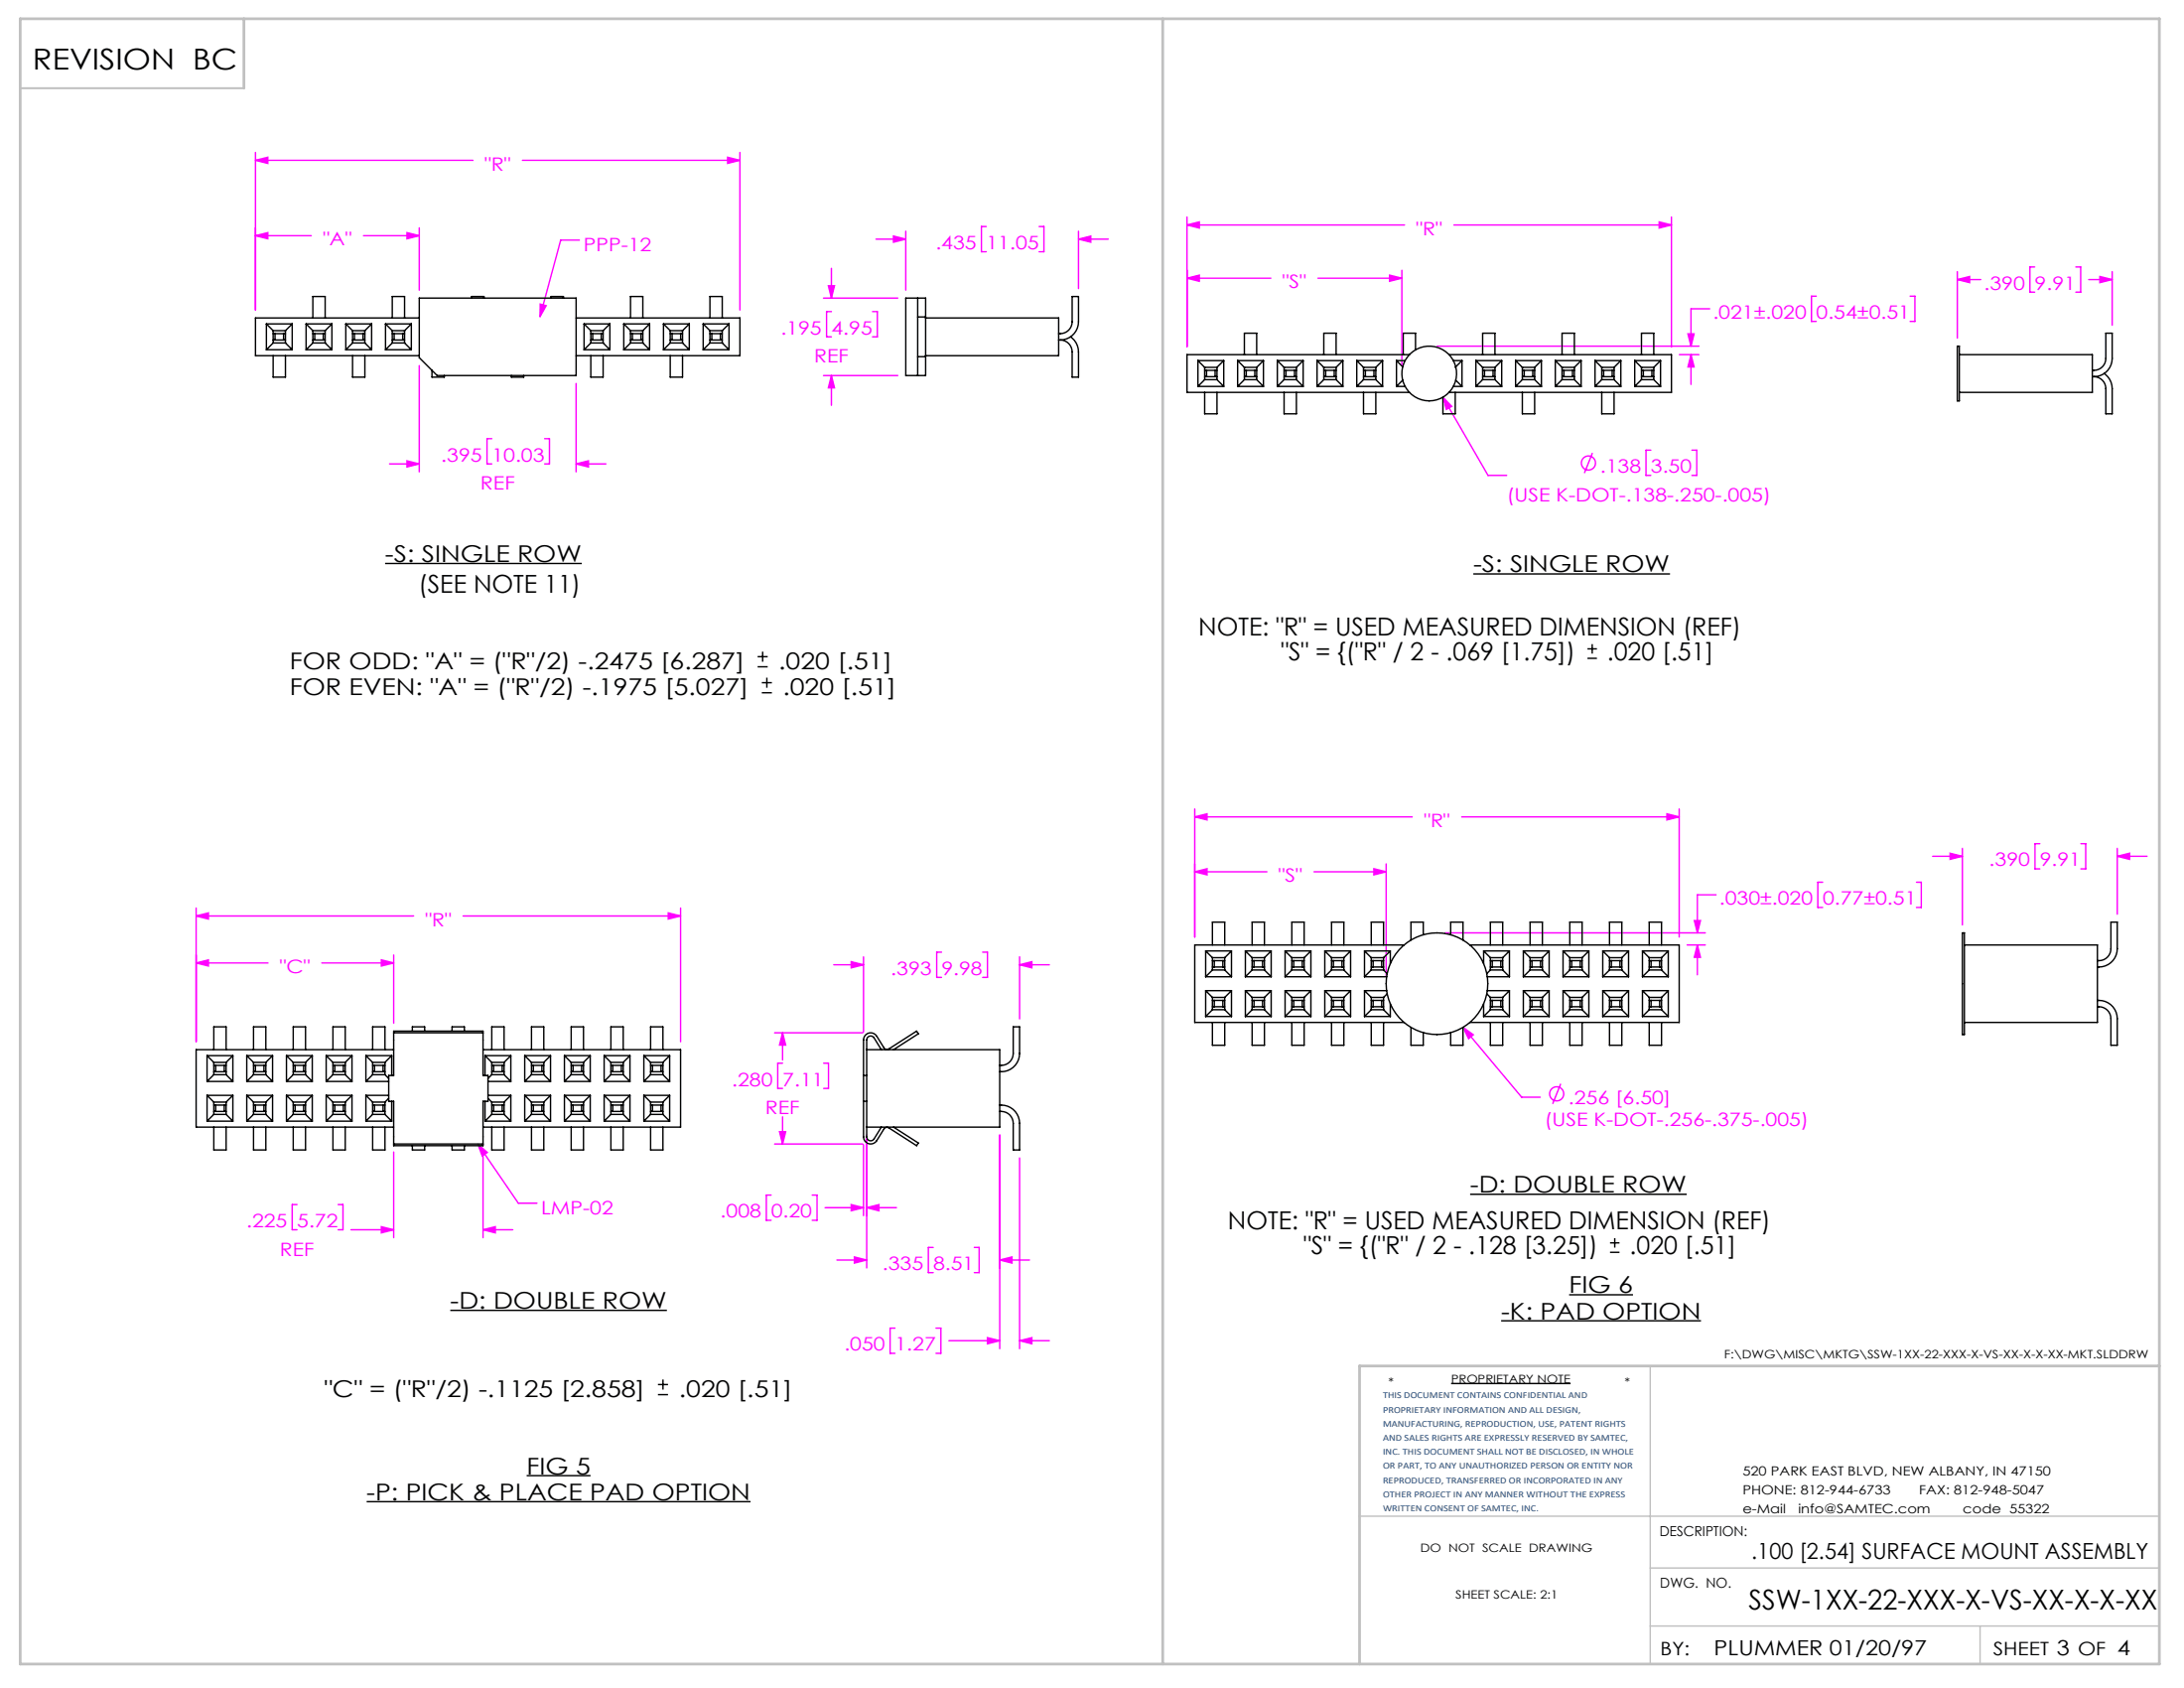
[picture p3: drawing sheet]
<svg xmlns="http://www.w3.org/2000/svg" width="279mm" height="216mm" viewBox="0 0 279 216" stroke-linecap="round" stroke-linejoin="round" font-family="sans-serif">
<g fill="none" stroke="#000" stroke-width=".18">
<path d="M49.3 72.1h25.1M188.5 73.4h25.1M96.9 85.3h1.3M96.9 84h1.3M97.5 88.6h1.2M97.5 87.3h1.2M97.6 83.3v1.3M98.1 86.7v1.3M203.1 84.2h1.2M203.1 83h1.2M203.7 82.4v1.2M188.1 152.7h27.7"/>
<path d="M206 159h1.2M206.6 158.4v1.2M57.6 167.6h27.7M84.2 178.4h1.3M84.2 177.1h1.3M84.8 176.4v1.3M185.6 177h15.3M192 168.9h25.6M200.7 165.6h8.2M206 160.2h1.2M46.9 192.1h49.1M67.4 188.7h8.1"/>
</g>
<path d="M211.1 174.7v38.1M173.9 193.9h102.3M211.1 208h65.1M211.1 200.6h65.1M253.3 208v4.8" fill="none" stroke="#c0c0c0" stroke-width=".18"/>
<path d="M2.6 11.3h28.6" fill="none" stroke="#c0c0c0" stroke-width=".25"/>
<path d="M2.6 2.4h273.6v210.4h-273.6zM31.2 2.4v8.9M148.7 2.4v210.4M276.2 174.7h-102.3v38.1" fill="none" stroke="#c0c0c0" stroke-width=".35"/>
<g fill="none" stroke="#f0f" stroke-width=".18">
<path d="M32.7 19.5v20.2M94.7 19.5v20.2M32.7 20.5l1.6-.4v.8zM32.7 30.1l1.6-.3v.7zM32.7 20.5h27.8M32.7 30.1h7.1M46.5 30.1h7.1M52.1 29.8l1.5 .3-1.5 .4zM53.6 29.1v8M66.8 20.5h27.9M69.1 38.9l.8 .2-.8 1.4zM74.1 30.7h-2.4l-2.6 9.8"/>
<path d="M93.1 20.1l1.6 .4-1.6 .4zM105.3 38.1h9.6M106 36.6h.8l-.4 1.5zM106.4 39.9h-.7v3.2h.7M106.4 34.3v3.8M111.6 39.9h.6v3.2h-.6M112.1 30.6h3.8M114.3 30.2l1.6 .4-1.6 .4zM115.9 29.6v7.5M126.2 29h-.6v3.2h.6M132.9 29h.7v3.2h-.7M138 30.6l1.5-.4v.8z"/>
<path d="M138 29.6v7.3M138 30.6h3.8M151.9 35.6l1.5-.4v.8zM151.9 28.8l1.5-.4v.8zM151.9 27.8v16.5M151.9 35.6h10.7M151.9 28.8h27.8M168.6 35.6h10.7M177.8 35.2l1.5 .4-1.5 .4zM179.3 34.6v12.2M186 28.8h27.8M212.3 28.4l1.5 .4-1.5 .4z"/>
<path d="M213.8 27.8v16.5M218.7 39.5h-2.4v4.8M232.4 37.9h-.7v3.2h.7M244.4 37.9h.6v3.2h-.6M250.4 35.8l1.6-.4v.8zM250.4 34.7v8.6M250.4 35.8h3M260.3 34.1h-.6v3.3h.6M265.6 34.1h.6v3.3h-.6M267.2 35.8h3M268.6 35.4l1.6 .4-1.6 .4zM270.2 34.7v6.9"/>
<path d="M49.8 59.3h3.8M52.1 58.9l1.5 .4-1.5 .4zM53.6 46.8v13.6M62.9 56.1h-.6v3.2h.6M69.7 56.1h.6v3.2h-.6M73.7 59.3l1.6-.4v.8zM73.7 59.3h3.8M73.7 49v11.4M105.3 48h9.6M106.4 48l.4 1.6h-.8zM106.4 48v3.8M183.9 44.3h33.4"/>
<path d="M184.6 50.8l1.1 1.2-.7 .4zM184.6 50.8l5.8 10h2.4M203.7 57.9l-1 2.6M211.2 57.6h-.6v3.2h.6M214.8 45.4h2.5M215.9 42.7h.8l-.4 1.6zM216.3 45.4l.4 1.5h-.8zM216.3 45.4v3.8M216.4 57.6h.7v3.2h-.7M25.1 117.2l1.6-.4v.7zM25.1 116.1v17.1M25.1 117.2h27.8"/>
<path d="M59.2 117.2h27.9M85.5 116.8l1.6 .4-1.6 .3zM87.1 116.1v17.1M152.8 104.5l1.6-.4v.8zM152.8 111.5l1.6-.4v.8zM152.8 103.5v16.3M152.8 104.5h27.9M152.8 111.5h9.3M168.1 111.5h9.2M175.8 111.1l1.5 .4-1.5 .4zM177.3 110.5v14.3M184.8 119.3h33.4"/>
<path d="M187 104.5h27.8M213.2 104.1l1.6 .4-1.6 .4zM214.8 103.5v16.3M216.8 117.7h.7l-.4 1.6zM219.5 114.5h-2.4v4.8M233.2 112.8h-.6v3.3h.6M245.2 112.8h.6v3.3h-.6M247.2 109.5h3.9M249.5 109.1l1.6 .4-1.6 .4zM251.1 108.5v9.8M261 107.9h-.7v3.2h.7M266.2 107.9h.6v3.2h-.6"/>
<path d="M270.9 109.5l1.5-.4v.8zM270.9 108.5v8.4M270.9 109.5h3.8M25.1 123.2l1.6-.4v.8zM25.1 123.2h9.2M41.2 123.2h9.2M48.8 122.8l1.6 .4-1.6 .4zM50.4 122.1v8.8M99.1 132.1h11.3M100.1 132.1l.4 1.6h-.8zM100.1 136h-.6v3.2h.6M100.1 132.1v3.5"/>
<path d="M105.4 136h.6v3.2h-.6M106.7 123.4h3.8M108.9 123l1.6 .4-1.6 .4zM110.5 122.4v9.6M120.5 121.8h-.7v3.2h.7M125.7 121.8h.6v3.2h-.6M130.4 123.4l1.6-.4v.8zM130.4 122.4v7.9M130.4 123.4h3.8M187.2 131.4l1.3 1-.6 .5zM187.2 131.4l7.5 8.9h2.4M199.7 138.6l-1.1 2.6"/>
<path d="M215.8 120.9h2.4M217.1 120.9l.4 1.5h-.7zM217.1 120.9v3.8M38 154.1h-.6v3.2h.6M43.3 154.1h.6v3.2h-.6M44.9 157.3h5.5M48.8 156.9l1.6 .4-1.6 .4zM50.4 147.3v11M61.1 146.3l1.2 1.1-.6 .4zM61.1 146.3l5.2 7.6h2.4M61.8 157.3l1.6-.4v.8zM61.8 157.3h3.8"/>
<path d="M61.8 147.3v11M98.7 152.9h-.7v3.2h.7M99.1 146.3h11.3M99.7 144.7h.8l-.4 1.6zM100.1 142.8v3.5M103.9 152.9h.6v3.2h-.6M105.6 154.5h4.9M108.9 154.1l1.6 .4-1.6 .4zM110.5 146.4v9.1M110.9 154.5l1.6-.4v.8zM110.9 145.2v17M110.9 154.5h3.8"/>
<path d="M119.4 159.5h-.6v3.3h.6M124.6 159.5h.7v3.3h-.7M127.9 145.2v27.3M130.4 148.1v24.4M107.1 161.2h3.8M109.3 160.8l1.6 .4-1.6 .4zM114.5 169.9h-.6v3.2h.6M119.7 169.9h.7v3.2h-.7M121.4 171.5h6.5M126.3 171.1l1.6 .4-1.6 .4zM127.9 161.2l1.6-.4v.8zM127.9 161.2h3.8"/>
<path d="M130.4 171.5l1.6-.4v.8zM130.4 171.5h3.8"/>
<circle cx="203.2" cy="59.2" r=".9"/>
<circle cx="199.1" cy="139.9" r=".9"/>
</g>
<path d="M32.7 20.5l1.6-.4v.8zM93.1 20.1l1.6 .4-1.6 .4zM73.7 59.3l1.6-.4v.8zM52.1 58.9l1.5 .4-1.5 .4zM32.7 30.1l1.6-.3v.7zM52.1 29.8l1.5 .3-1.5 .4zM69.1 38.9l.8 .2-.8 1.4zM48.8 156.9l1.6 .4-1.6 .4zM61.8 157.3l1.6-.4v.8zM48.8 122.8l1.6 .4-1.6 .4zM25.1 123.2l1.6-.4v.8zM85.5 116.8l1.6 .4-1.6 .3zM25.1 117.2l1.6-.4v.7zM61.1 146.3l1.2 1.1-.6 .4zM138 30.6l1.5-.4v.8zM114.3 30.2l1.6 .4-1.6 .4zM106.4 48l.4 1.6h-.8zM106 36.6h.8l-.4 1.5zM100.1 132.1l.4 1.6h-.8zM99.7 144.7h.8l-.4 1.6zM130.4 123.4l1.6-.4v.8zM108.9 123l1.6 .4-1.6 .4zM110.9 154.5l1.6-.4v.8zM108.9 154.1l1.6 .4-1.6 .4zM109.3 160.8l1.6 .4-1.6 .4zM127.9 161.2l1.6-.4v.8zM126.3 171.1l1.6 .4-1.6 .4zM130.4 171.5l1.6-.4v.8zM184.6 50.8l.4 1.6 .7-.4zM151.9 35.6l1.5-.4v.8zM177.8 35.2l1.5 .4-1.5 .4zM212.3 28.4l1.5 .4-1.5 .4zM151.9 28.8l1.5-.4v.8zM215.9 42.7h.8l-.4 1.6zM216.3 45.4l.4 1.5h-.8zM249.5 109.1l1.6 .4-1.6 .4zM270.9 109.5l1.5-.4v.8zM213.2 104.1l1.6 .4-1.6 .4zM152.8 104.5l1.6-.4v.8zM175.8 111.1l1.5 .4-1.5 .4zM152.8 111.5l1.6-.4v.8zM217.1 120.9l.4 1.5h-.7zM216.8 117.7h.7l-.4 1.6zM187.2 131.4l1.3 1-.6 .5zM268.6 35.4l1.6 .4-1.6 .4zM250.4 35.8l1.6-.4v.8z" fill="#f0f"/>
<g fill="none" stroke="#000" stroke-width=".18">
<path d="M53.6 38.1h20.1v9.9h-17.8l-2.3-2.3zM60.3 38.1v-.2h1.6v.2M70.5 38.1v-.2h1.6v.2M115.9 38.1h2.5v9.9h-2.5zM117.4 38.1v9.9M34.1 41.4v3.3M34.1 44.7h3.3M34.1 41.4h3.3M34.1 41.4l.8 .9M34.9 43.5h.3M34.9 42.7h.3M34.9 45.5v2.7h1.6v-2.7"/>
<path d="M34.9 42.3v1.6M34.9 42.3h1.6M34.9 43.9l-.8 .8M34.9 43.9h1.6M35.2 43.5h1.1M35.2 42.7h1.1M35.2 42.7v.8M36.3 43.5h.2M36.3 42.7h.2M36.3 42.7v.8M36.5 42.3v1.6M36.5 43.9l.9 .8"/>
<path d="M37.4 41.4v3.3M37.4 41.4l-.9 .9M39.2 44.7h3.3M39.2 41.4h3.3M39.2 41.4v3.3M39.2 41.4l.8 .9M40 43.5h.3M40 42.7h.3M40 40.7v-2.8h1.6v2.8M40 42.3v1.6M40 42.3h1.6M40 43.9l-.8 .8"/>
<path d="M40 43.9h1.6M40.3 43.5h1.1M40.3 42.7h1.1M40.3 42.7v.8M41.4 43.5h.2M41.4 42.7h.2M41.4 42.7v.8M41.6 42.3v1.6M41.6 43.9l.9 .8M42.5 41.4v3.3M42.5 41.4l-.9 .9M44.2 44.7h3.3"/>
<path d="M44.2 41.4h3.3M44.2 41.4v3.3M44.2 41.4l.9 .9M45.1 43.5h.2M45.1 42.7h.2M45.1 45.5v2.7h1.6v-2.7M45.1 42.3v1.6M45.1 42.3h1.6M45.1 43.9l-.9 .8M45.1 43.9h1.6M45.3 43.5h1.1M45.3 42.7h1.1"/>
<path d="M45.3 42.7v.8M46.4 43.5h.3M46.4 42.7h.3M46.4 42.7v.8M46.7 42.3v1.6M46.7 43.9l.8 .8M47.5 41.4v3.3M47.5 41.4l-.8 .9M49.3 41.4l.9 .9M49.3 44.7h3.3M49.3 41.4h3.3M49.3 41.4v3.3"/>
<path d="M50.2 43.5h.2M50.2 42.7h.2M50.2 40.7v-2.8h1.6v2.8M50.2 42.3v1.6M50.2 42.3h1.6M50.2 43.9l-.9 .8M50.2 43.9h1.6M50.4 43.5h1.1M50.4 42.7h1.1M50.4 42.7v.8M51.5 43.5h.3M51.5 42.7h.3"/>
<path d="M51.5 42.7v.8M51.8 42.3v1.6M51.8 43.9l.8 .8M52.6 41.4v3.3M52.6 41.4l-.8 .9M53.6 40.7h-20.9v4.8h20.9M55.3 47.4v.8h1.5v-.2M65.4 48v.2h1.6v-.2M73.7 40.7h21v4.8h-21M74.7 44.7h3.3M74.7 41.4h3.3M74.7 41.4v3.3"/>
<path d="M74.7 41.4l.9 .9M75.6 43.5h.2M75.6 42.7h.2M75.6 45.5v2.7h1.6v-2.7M75.6 42.3v1.6M75.6 42.3h1.6M75.6 43.9l-.9 .8M75.6 43.9h1.6M75.8 43.5h1.1M75.8 42.7h1.1M75.8 42.7v.8M76.9 43.5h.3"/>
<path d="M76.9 42.7h.3M76.9 42.7v.8M77.2 42.3v1.6M77.2 43.9l.8 .8M78 41.4v3.3M78 41.4l-.8 .9M79.8 44.7h3.3M79.8 41.4h3.3M79.8 41.4v3.3M79.8 41.4l.9 .9M80.7 43.5h.2M80.7 42.7h.2"/>
<path d="M80.7 40.7v-2.8h1.5v2.8M80.7 42.3v1.6M80.7 42.3h1.5M80.7 43.9l-.9 .8M80.7 43.9h1.5M80.9 43.5h1.1M80.9 42.7h1.1M80.9 42.7v.8M82 43.5h.2M82 42.7h.2M82 42.7v.8M82.2 42.3v1.6"/>
<path d="M82.2 43.9l.9 .8M83.1 41.4v3.3M83.1 41.4l-.9 .9M84.9 44.7h3.3M84.9 41.4h3.3M84.9 41.4v3.3M84.9 41.4l.8 .9M85.7 43.5h.3M85.7 42.7h.3M85.7 45.5v2.7h1.6v-2.7M85.7 42.3v1.6M85.7 43.9l-.8 .8"/>
<path d="M85.7 42.3h1.6M85.7 43.9h1.6M86 43.5h1.1M86 42.7h1.1M86 42.7v.8M87.1 43.5h.2M87.1 42.7h.2M87.1 42.7v.8M87.3 42.3v1.6M87.3 43.9l.9 .8M88.2 41.4v3.3M88.2 41.4l-.9 .9"/>
<path d="M90 44.7h3.3M90 41.4h3.3M90 41.4v3.3M90 41.4l.8 .9M90.8 43.5h.3M90.8 42.7h.3M90.8 40.7v-2.8h1.6v2.8M90.8 42.3v1.6M90.8 42.3h1.6M90.8 43.9l-.8 .8M90.8 43.9h1.6M91.1 43.5h1.1"/>
<path d="M91.1 42.7h1.1M91.1 42.7v.8M92.2 43.5h.2M92.2 42.7h.2M92.2 42.7v.8M92.4 42.3v1.6M92.4 43.9l.9 .8M93.3 41.4v3.3M93.3 41.4l-.9 .9M117.4 40.5h1M117.4 45.6h1M118.4 40.7h17v4.8h-17"/>
<path d="M135.4 42.7a1.55 1.55 0 0 0 1.8-1.5v-3.3h.8v3.3a2.34 2.34 0 0 1-2.4 2.3M135.4 43.5h.2M137 43.1a2.34 2.34 0 0 1 1 1.9v3.2h-.8v-3.2a1.52 1.52 0 0 0-1.6-1.5M153.3 46.1h3.3M153.3 46.1v3.3M153.3 49.4h3.3M153.3 46.1l.8 .9M154.1 48.2h.3M154.1 47.4h.3M154.1 50.2v2.7h1.6v-2.7M154.1 47v1.6M154.1 47h1.6"/>
<path d="M154.1 48.6l-.8 .8M154.1 48.6h1.6M154.4 48.2h1M154.4 47.4h1M154.4 47.4v.8M155.4 48.2h.3M155.4 47.4h.3M155.4 47.4v.8M155.7 47v1.6M155.7 48.6l.9 .8M156.6 46.1v3.3M156.6 46.1l-.9 .9"/>
<path d="M158.3 46.1h3.3M158.3 46.1l.9 .9M158.3 49.4h3.3M158.3 46.1v3.3M159.2 48.2h.2M159.2 47.4h.2M159.2 45.4v-2.8h1.6v2.8M159.2 47v1.6M159.2 47h1.6M159.2 48.6l-.9 .8M159.2 48.6h1.6M159.4 48.2h1.1"/>
<path d="M159.4 47.4h1.1M159.4 47.4v.8M160.5 48.2h.3M160.5 47.4h.3M160.5 47.4v.8M160.8 47v1.6M160.8 48.6l.8 .8M161.6 46.1l-.8 .9M161.6 46.1v3.3M163.4 46.1h3.3M163.4 49.4h3.3M163.4 46.1v3.3"/>
<path d="M163.4 46.1l.9 .9M164.3 48.2h.2M164.3 47.4h.2M164.3 50.2v2.7h1.5v-2.7M164.3 47v1.6M164.3 47h1.5M164.3 48.6l-.9 .8M164.3 48.6h1.5M164.5 48.2h1.1M164.5 47.4h1.1M164.5 47.4v.8M165.6 48.2h.2"/>
<path d="M165.6 47.4h.2M165.6 47.4v.8M165.8 47v1.6M165.8 48.6l.9 .8M166.7 46.1l-.9 .9M166.7 46.1v3.3M168.5 46.1h3.3M168.5 49.4h3.3M168.5 46.1v3.3M168.5 46.1l.9 .9M169.4 48.2h.2M169.4 47.4h.2"/>
<path d="M169.4 45.4v-2.8h1.5v2.8M169.4 47v1.6M169.4 47h1.5M169.4 48.6l-.9 .8M169.4 48.6h1.5M169.6 48.2h1.1M169.6 47.4h1.1M169.6 47.4v.8M170.7 48.2h.2M170.7 47.4h.2M170.7 47.4v.8M170.9 47v1.6"/>
<path d="M170.9 48.6l.9 .8M171.8 46.1l-.9 .9M171.8 46.1v3.3M173.6 46.1h3.3M173.6 46.1l.8 .9M173.6 49.4h3.3M173.6 46.1v3.3M174.4 48.2h.3M174.4 47.4h.3M174.4 50.2v2.7h1.6v-2.7M174.4 47v1.6M174.4 48.6l-.8 .8"/>
<path d="M174.4 47h1.6M174.4 48.6h1.6M174.7 48.2h1.1M174.7 47.4h1.1M174.7 47.4v.8M175.8 48.2h.2M175.8 47.4h.2M175.8 47.4v.8M176 47v1.6M176 48.6l.9 .8M176.9 46.1l-.9 .9M176.9 46.1v3.3"/>
<path d="M178.7 46.1h1.1M178.7 46.1l.7 .8M178.7 49.4h1.1M178.7 46.1v3.3M179.4 48.6l-.7 .8M180.3 45.4h-28.4v4.8h28.4M181.1 44.7v-2.1h-1.6v2.8M185.4 45.4h28.4v4.8h-28.4M185.9 46.1h1.1M185.9 49.4h1.1M186.2 50.2v2.7h-1.6v-2.1M186.2 48.6l.8 .8"/>
<path d="M187 46.1l-.8 .9M187 46.1v3.3M188.8 46.1h3.3M188.8 49.4h3.3M188.8 46.1v3.3M188.8 46.1l.9 .9M189.7 48.2h.2M189.7 47.4h.2M189.7 45.4v-2.8h1.5v2.8M189.7 47v1.6M189.7 47h1.5M189.7 48.6l-.9 .8"/>
<path d="M189.7 48.6h1.5M189.9 48.2h1.1M189.9 47.4h1.1M189.9 47.4v.8M191 48.2h.2M191 47.4h.2M191 47.4v.8M191.2 47v1.6M191.2 48.6l.9 .8M192.1 46.1v3.3M192.1 46.1l-.9 .9M193.9 46.1h3.3"/>
<path d="M193.9 49.4h3.3M193.9 46.1v3.3M193.9 46.1l.9 .9M194.8 48.2h.2M194.8 47.4h.2M194.8 50.2v2.7h1.5v-2.7M194.8 47v1.6M194.8 47h1.5M194.8 48.6l-.9 .8M194.8 48.6h1.5M195 48.2h1.1M195 47.4h1.1"/>
<path d="M195 47.4v.8M196.1 48.2h.2M196.1 47.4h.2M196.1 47.4v.8M196.3 47v1.6M196.3 48.6l.9 .8M197.2 46.1v3.3M197.2 46.1l-.9 .9M199 46.1h3.3M199 49.4h3.3M199 46.1v3.3M199 46.1l.8 .9"/>
<path d="M199.8 48.2h.3M199.8 47.4h.3M199.8 45.4v-2.8h1.6v2.8M199.8 47v1.6M199.8 47h1.6M199.8 48.6l-.8 .8M199.8 48.6h1.6M200.1 48.2h1.1M200.1 47.4h1.1M200.1 47.4v.8M201.2 48.2h.2M201.2 47.4h.2"/>
<path d="M201.2 47.4v.8M201.4 47v1.6M201.4 48.6l.9 .8M202.3 46.1v3.3M202.3 46.1l-.9 .9M204.1 46.1h3.3M204.1 49.4h3.3M204.1 46.1v3.3M204.1 46.1l.8 .9M204.9 48.2h.3M204.9 47.4h.3M204.9 50.2v2.7h1.6v-2.7"/>
<path d="M204.9 47v1.6M204.9 47h1.6M204.9 48.6l-.8 .8M204.9 48.6h1.6M205.2 48.2h1M205.2 47.4h1M205.2 47.4v.8M206.2 48.2h.3M206.2 47.4h.3M206.2 47.4v.8M206.5 47v1.6M206.5 48.6l.9 .8"/>
<path d="M207.4 46.1v3.3M207.4 46.1l-.9 .9M209.1 46.1l.9 .9M209.1 46.1h3.3M209.1 49.4h3.3M209.1 46.1v3.3M210 48.2h.2M210 47.4h.2M210 45.4v-2.8h1.6v2.8M210 47v1.6M210 48.6l-.9 .8M210 47h1.6"/>
<path d="M210 48.6h1.6M210.2 48.2h1.1M210.2 47.4h1.1M210.2 47.4v.8M211.3 48.2h.3M211.3 47.4h.3M211.3 47.4v.8M211.6 47v1.6M211.6 48.6l.8 .8M212.4 46.1l-.8 .9M212.4 46.1v3.3M250.7 45.4v-1.1h-.3v7h.3v-1.1"/>
<path d="M250.7 45.4h17v4.8h-17M250.7 45.4v4.8M267.7 47.4a1.55 1.55 0 0 0 1.7-1.6v-3.2h.8v3.2a2.34 2.34 0 0 1-2.3 2.4M267.7 48.2h.2M269.2 47.8a2.34 2.34 0 0 1 1 1.9v3.2h-.8v-3.2a1.52 1.52 0 0 0-1.5-1.5M182.1 119.6v-1.7h-1.6v2.3M185.6 119.6v-1.7h1.6v2.3M26.5 135v3.3M26.5 138.3h3.3M26.5 135h3.3M26.5 135l.9 .9M27.4 137.1h.2"/>
<path d="M27.4 136.3h.2M27.4 137.5l-.9 .8M27.4 135.9h1.5M27.4 134.3v-3h1.5v3M27.4 135.9v1.6M27.4 137.5h1.5M27.6 137.1h1.1M27.6 136.3h1.1M27.6 136.3v.8M28.7 137.1h.2M28.7 136.3h.2M28.7 136.3v.8"/>
<path d="M28.9 137.5l.9 .8M28.9 135.9v1.6M29.8 135v3.3M29.8 135l-.9 .9M31.6 138.3h3.3M31.6 135h3.3M31.6 135v3.3M31.6 135l.8 .9M32.4 137.1h.3M32.4 136.3h.3M32.4 135.9h1.6M32.4 137.5l-.8 .8"/>
<path d="M32.4 134.3v-3h1.6v3M32.4 135.9v1.6M32.4 137.5h1.6M32.7 137.1h1.1M32.7 136.3h1.1M32.7 136.3v.8M33.8 137.1h.2M33.8 136.3h.2M33.8 136.3v.8M34 137.5l.9 .8M34 135.9v1.6M34.9 135v3.3"/>
<path d="M34.9 135l-.9 .9M36.6 138.3h3.4M36.6 135h3.4M36.6 135v3.3M36.6 135l.9 .9M37.5 137.1h.3M37.5 136.3h.3M37.5 135.9h1.6M37.5 137.5l-.9 .8M37.5 134.3v-3h1.6v3M37.5 135.9v1.6M37.5 137.5h1.6"/>
<path d="M37.8 137.1h1M37.8 136.3h1M37.8 136.3v.8M38.8 137.1h.3M38.8 136.3h.3M38.8 136.3v.8M39.1 137.5l.9 .8M39.1 135.9v1.6M40 135v3.3M40 135l-.9 .9M41.7 138.3h3.3M41.7 135h3.3"/>
<path d="M41.7 135v3.3M41.7 135l.9 .9M42.6 137.1h.2M42.6 136.3h.2M42.6 135.9h1.6M42.6 137.5l-.9 .8M42.6 134.3v-3h1.6v3M42.6 135.9v1.6M42.6 137.5h1.6M42.8 137.1h1.1M42.8 136.3h1.1M42.8 136.3v.8"/>
<path d="M43.9 137.1h.3M43.9 136.3h.3M43.9 136.3v.8M44.2 137.5l.8 .8M44.2 135.9v1.6M45 135v3.3M45 135l-.8 .9M46.8 138.3h2.9M46.8 135h3.3M46.8 135v3.3M46.8 135l.9 .9M47.7 137.1h.2"/>
<path d="M47.7 136.3h.2M47.7 135.9h1.5M47.7 137.5l-.9 .8M47.7 134.3v-3h1.5v3M47.7 135.9v1.6M47.7 137.5h1.5M47.9 137.1h1.1M47.9 136.3h1.1M47.9 136.3v.8M49 137.1h.2M49 136.3h.2M49 136.3v.8"/>
<path d="M49.2 137.5l.5 .4M49.2 135.9v1.6M50.1 135v2.6M50.1 135l-.9 .9M50.4 132.1v5.5h-.7v3.3h.7v5.4M50.4 132.1h11.4M50.4 132.1v-.2h11.4v.2M50.4 134.3h-25.3v9.9h25.3M52.8 131.9v-.6h1.5v.6M57.8 131.9v-.6h1.6v.6M61.8 132.1v5.5h.6v3.3h-.6v5.4M61.8 134.3h25.3v9.9h-25.3"/>
<path d="M62 135h3.4M62 135v2.6M62 135l.9 .9M62.4 138.3h3M62.9 137.1h.3M62.9 136.3h.3M62.9 135.9h1.6M62.9 137.5l-.5 .4M62.9 134.3v-3h1.6v3M62.9 135.9v1.6M62.9 137.5h1.6M63.2 137.1h1"/>
<path d="M63.2 136.3h1M63.2 136.3v.8M64.2 137.1h.3M64.2 136.3h.3M64.2 136.3v.8M64.5 137.5l.9 .8M64.5 135.9v1.6M65.4 135v3.3M65.4 135l-.9 .9M67.1 138.3h3.3M67.1 135h3.3M67.1 135v3.3"/>
<path d="M67.1 135l.9 .9M68 137.1h.2M68 136.3h.2M68 135.9h1.6M68 137.5l-.9 .8M68 134.3v-3h1.6v3M68 135.9v1.6M68 137.5h1.6M68.2 137.1h1.1M68.2 136.3h1.1M68.2 136.3v.8M69.3 137.1h.3"/>
<path d="M69.3 136.3h.3M69.3 136.3v.8M69.6 137.5l.8 .8M69.6 135.9v1.6M70.4 135v3.3M70.4 135l-.8 .9M72.2 138.3h3.3M72.2 135h3.3M72.2 135v3.3M72.2 135l.9 .9M73.1 137.1h.2M73.1 136.3h.2"/>
<path d="M73.1 135.9h1.5M73.1 137.5l-.9 .8M73.1 134.3v-3h1.5v3M73.1 135.9v1.6M73.1 137.5h1.5M73.3 137.1h1.1M73.3 136.3h1.1M73.3 136.3v.8M74.4 137.1h.2M74.4 136.3h.2M74.4 136.3v.8M74.6 137.5l.9 .8"/>
<path d="M74.6 135.9v1.6M75.5 135v3.3M75.5 135l-.9 .9M77.3 138.3h3.3M77.3 135h3.3M77.3 135v3.3M77.3 135l.9 .9M78.2 137.1h.2M78.2 136.3h.2M78.2 135.9h1.5M78.2 137.5l-.9 .8M78.2 134.3v-3h1.5v3"/>
<path d="M78.2 135.9v1.6M78.2 137.5h1.5M78.4 137.1h1.1M78.4 136.3h1.1M78.4 136.3v.8M79.5 137.1h.2M79.5 136.3h.2M79.5 136.3v.8M79.7 137.5l.9 .8M79.7 135.9v1.6M80.6 135v3.3M80.6 135l-.9 .9"/>
<path d="M82.4 138.3h3.3M82.4 135h3.3M82.4 135v3.3M82.4 135l.8 .9M83.2 137.1h.3M83.2 136.3h.3M83.2 135.9h1.6M83.2 137.5l-.8 .8M83.2 134.3v-3h1.6v3M83.2 135.9v1.6M83.2 137.5h1.6M83.5 137.1h1.1"/>
<path d="M83.5 136.3h1.1M83.5 136.3v.8M84.6 137.1h.2M84.6 136.3h.2M84.6 136.3v.8M84.8 137.5l.9 .8M84.8 135.9v1.6M85.7 135v3.3M85.7 135l-.9 .9M110.5 137.6h.4M110.9 134.3h17v9.9h-17M112.8 134.3l-1-1.6a.51 .51 0 0 0-.6-.2 .51 .51 0 0 0-.3 .5v12.4a.51 .51 0 0 0 .3 .5 .51 .51 0 0 0 .6-.2l.9-1.5"/>
<path d="M114.3 134.3l3.2-2.1-.2-.3-3.6 2.3a.46 .46 0 0 1-.6-.2l-.9-1.5a.91 .91 0 0 0-1.1-.4 .91 .91 0 0 0-.6 .9v12.4a.91 .91 0 0 0 .6 .9 .91 .91 0 0 0 1.1-.4l.9-1.5a.46 .46 0 0 1 .6-.1l3.6 2.2 .2-.3-3.2-2M127.9 136.3a1.55 1.55 0 0 0 1.7-1.6v-3.4h.8v3.4a2.35 2.35 0 0 1-2.5 2.4M154.2 121.6v3.3M154.2 126.7v3.3M154.2 130h3.3M154.2 126.7h3.3M154.2 124.9h3.3M154.2 121.6h3.3M154.2 121.6l.9 .9M154.2 126.7l.9 .9M155.1 123.7h.2M155.1 122.9h.2"/>
<path d="M155.1 128.8h.2M155.1 128h.2M155.1 130.8v2.9h1.6v-2.9M155.1 120.9v-3h1.6v3M155.1 122.5h1.6M155.1 129.1l-.9 .9M155.1 124.1l-.9 .8M155.1 127.6h1.6M155.1 122.5v1.6M155.1 127.6v1.5M155.1 124.1h1.6M155.1 129.1h1.6"/>
<path d="M155.3 123.7h1.1M155.3 122.9h1.1M155.3 128.8h1.1M155.3 128h1.1M155.3 122.9v.8M155.3 128v.8M156.4 123.7h.3M156.4 122.9h.3M156.4 128.8h.3M156.4 128h.3M156.4 122.9v.8M156.4 128v.8"/>
<path d="M156.7 124.1l.8 .8M156.7 122.5v1.6M156.7 127.6v1.5M156.7 129.1l.8 .9M157.5 121.6v3.3M157.5 126.7v3.3M157.5 126.7l-.8 .9M157.5 121.6l-.8 .9M159.3 130h3.3M159.3 126.7h3.3M159.3 124.9h3.3M159.3 121.6h3.3"/>
<path d="M159.3 121.6v3.3M159.3 126.7v3.3M159.3 121.6l.9 .9M159.3 126.7l.9 .9M160.2 128.8h.2M160.2 128h.2M160.2 123.7h.2M160.2 122.9h.2M160.2 130.8v2.9h1.6v-2.9M160.2 120.9v-3h1.6v3M160.2 129.1l-.9 .9M160.2 122.5h1.6"/>
<path d="M160.2 124.1l-.9 .8M160.2 127.6h1.6M160.2 122.5v1.6M160.2 127.6v1.5M160.2 124.1h1.6M160.2 129.1h1.6M160.4 128.8h1.1M160.4 128h1.1M160.4 123.7h1.1M160.4 122.9h1.1M160.4 122.9v.8M160.4 128v.8"/>
<path d="M161.5 128.8h.3M161.5 128h.3M161.5 123.7h.3M161.5 122.9h.3M161.5 122.9v.8M161.5 128v.8M161.8 124.1l.8 .8M161.8 122.5v1.6M161.8 127.6v1.5M161.8 129.1l.8 .9M162.6 121.6v3.3M162.6 126.7v3.3"/>
<path d="M162.6 126.7l-.8 .9M162.6 121.6l-.8 .9M164.4 130h3.3M164.4 126.7h3.3M164.4 124.9h3.3M164.4 121.6h3.3M164.4 121.6v3.3M164.4 126.7v3.3M164.4 121.6l.9 .9M164.4 126.7l.9 .9M165.3 128.8h.2M165.3 128h.2"/>
<path d="M165.3 123.7h.2M165.3 122.9h.2M165.3 130.8v2.9h1.5v-2.9M165.3 120.9v-3h1.5v3M165.3 124.1l-.9 .8M165.3 129.1l-.9 .9M165.3 122.5h1.5M165.3 127.6h1.5M165.3 122.5v1.6M165.3 127.6v1.5M165.3 124.1h1.5M165.3 129.1h1.5"/>
<path d="M165.5 128.8h1.1M165.5 128h1.1M165.5 123.7h1.1M165.5 122.9h1.1M165.5 122.9v.8M165.5 128v.8M166.6 128.8h.2M166.6 128h.2M166.6 123.7h.2M166.6 122.9h.2M166.6 122.9v.8M166.6 128v.8"/>
<path d="M166.8 124.1l.9 .8M166.8 122.5v1.6M166.8 127.6v1.5M166.8 129.1l.9 .9M167.7 121.6v3.3M167.7 126.7v3.3M167.7 121.6l-.9 .9M167.7 126.7l-.9 .9M169.5 130h3.3M169.5 126.7h3.3M169.5 124.9h3.3M169.5 121.6h3.3"/>
<path d="M169.5 121.6v3.3M169.5 126.7v3.3M169.5 121.6l.8 .9M169.5 126.7l.8 .9M170.3 128.8h.3M170.3 128h.3M170.3 123.7h.3M170.3 122.9h.3M170.3 130.8v2.9h1.6v-2.9M170.3 120.9v-3h1.6v3M170.3 124.1l-.8 .8M170.3 122.5h1.6"/>
<path d="M170.3 129.1l-.8 .9M170.3 127.6h1.6M170.3 122.5v1.6M170.3 127.6v1.5M170.3 124.1h1.6M170.3 129.1h1.6M170.6 128.8h1.1M170.6 128h1.1M170.6 123.7h1.1M170.6 122.9h1.1M170.6 122.9v.8M170.6 128v.8"/>
<path d="M171.7 128.8h.2M171.7 128h.2M171.7 123.7h.2M171.7 122.9h.2M171.7 122.9v.8M171.7 128v.8M171.9 124.1l.9 .8M171.9 122.5v1.6M171.9 127.6v1.5M171.9 129.1l.9 .9M172.8 121.6v3.3M172.8 126.7v3.3"/>
<path d="M172.8 121.6l-.9 .9M172.8 126.7l-.9 .9M174.6 130h3.3M174.6 126.7h2.8M174.6 124.9h2.8M174.6 121.6h3.3M174.6 121.6v3.3M174.6 126.7v3.3M174.6 121.6l.8 .9M174.6 126.7l.8 .9M175.4 128.8h.3M175.4 128h.3"/>
<path d="M175.4 123.7h.3M175.4 122.9h.3M175.4 130.8v2.9h1.6v-2.9M175.4 120.9v-3h1.6v3M175.4 122.5h1.6M175.4 124.1l-.8 .8M175.4 127.6h1.6M175.4 129.1l-.8 .9M175.4 122.5v1.6M175.4 127.6v1.5M175.4 124.1h1.6M175.4 129.1h1.6"/>
<path d="M175.7 128.8h1.1M175.7 128h1.1M175.7 123.7h1.1M175.7 122.9h1.1M175.7 122.9v.8M175.7 128v.8M176.8 128.8h.2M176.8 128h.2M176.8 123.7h.2M176.8 122.9h.2M176.8 122.9v.8M176.8 128v.8"/>
<path d="M177 124.1l.5 .4M177 122.5v1.6M177 127.6v1.5M177 129.1l.9 .9M177.5 127.1l-.5 .5M177.9 121.6v1.6M177.9 128.4v1.6M177.9 121.6l-.9 .9M179.6 120.9h-26.8v9.9h26.8M180.5 131.4v2.3h1.6v-1.6M187.2 131.4v2.3h-1.6v-1.6M188 120.9h26.8v9.9h-26.8"/>
<path d="M189.8 130h3.3M189.8 121.6h3.3M189.8 121.6v1.6M189.8 128.4v1.6M189.8 121.6l.9 .9M190.2 127.1l.5 .5M190.3 126.7h2.8M190.3 124.9h2.8M190.7 128.8h.2M190.7 128h.2M190.7 123.7h.2M190.7 122.9h.2"/>
<path d="M190.7 130.8v2.9h1.5v-2.9M190.7 120.9v-3h1.5v3M190.7 122.5h1.5M190.7 124.1l-.5 .4M190.7 129.1l-.9 .9M190.7 127.6h1.5M190.7 122.5v1.6M190.7 127.6v1.5M190.7 124.1h1.5M190.7 129.1h1.5M190.9 128.8h1.1M190.9 128h1.1"/>
<path d="M190.9 123.7h1.1M190.9 122.9h1.1M190.9 122.9v.8M190.9 128v.8M192 128.8h.2M192 128h.2M192 123.7h.2M192 122.9h.2M192 122.9v.8M192 128v.8M192.2 124.1l.9 .8M192.2 122.5v1.6"/>
<path d="M192.2 127.6v1.5M192.2 129.1l.9 .9M193.1 121.6v3.3M193.1 126.7v3.3M193.1 121.6l-.9 .9M193.1 126.7l-.9 .9M194.9 130h3.3M194.9 126.7h3.3M194.9 124.9h3.3M194.9 121.6h3.3M194.9 121.6v3.3M194.9 126.7v3.3"/>
<path d="M194.9 126.7l.8 .9M194.9 121.6l.8 .9M195.7 128.8h.3M195.7 128h.3M195.7 123.7h.3M195.7 122.9h.3M195.7 130.8v2.9h1.6v-2.9M195.7 120.9v-3h1.6v3M195.7 129.1l-.8 .9M195.7 122.5h1.6M195.7 124.1l-.8 .8M195.7 127.6h1.6"/>
<path d="M195.7 122.5v1.6M195.7 127.6v1.5M195.7 124.1h1.6M195.7 129.1h1.6M196 128.8h1.1M196 128h1.1M196 123.7h1.1M196 122.9h1.1M196 122.9v.8M196 128v.8M197.1 128.8h.2M197.1 128h.2"/>
<path d="M197.1 123.7h.2M197.1 122.9h.2M197.1 122.9v.8M197.1 128v.8M197.3 129.1l.9 .9M197.3 124.1l.9 .8M197.3 122.5v1.6M197.3 127.6v1.5M198.2 121.6v3.3M198.2 126.7v3.3M198.2 126.7l-.9 .9M198.2 121.6l-.9 .9"/>
<path d="M200 130h3.3M200 126.7h3.3M200 124.9h3.3M200 121.6h3.3M200 121.6v3.3M200 126.7v3.3M200 121.6l.8 .9M200 126.7l.8 .9M200.8 128.8h.3M200.8 128h.3M200.8 123.7h.3M200.8 122.9h.3"/>
<path d="M200.8 130.8v2.9h1.6v-2.9M200.8 120.9v-3h1.6v3M200.8 124.1l-.8 .8M200.8 122.5h1.6M200.8 129.1l-.8 .9M200.8 127.6h1.6M200.8 122.5v1.6M200.8 127.6v1.5M200.8 124.1h1.6M200.8 129.1h1.6M201.1 128.8h1.1M201.1 128h1.1"/>
<path d="M201.1 123.7h1.1M201.1 122.9h1.1M201.1 122.9v.8M201.1 128v.8M202.2 128.8h.2M202.2 128h.2M202.2 123.7h.2M202.2 122.9h.2M202.2 122.9v.8M202.2 128v.8M202.4 124.1l.9 .8M202.4 122.5v1.6"/>
<path d="M202.4 127.6v1.5M202.4 129.1l.9 .9M203.3 121.6v3.3M203.3 126.7v3.3M203.3 121.6l-.9 .9M203.3 126.7l-.9 .9M205 130h3.3M205 126.7h3.3M205 124.9h3.3M205 121.6h3.3M205 121.6v3.3M205 126.7v3.3"/>
<path d="M205 126.7l.9 .9M205 121.6l.9 .9M205.9 123.7h.2M205.9 122.9h.2M205.9 128.8h.2M205.9 128h.2M205.9 130.8v2.9h1.6v-2.9M205.9 120.9v-3h1.6v3M205.9 122.5h1.6M205.9 129.1l-.9 .9M205.9 124.1l-.9 .8M205.9 127.6h1.6"/>
<path d="M205.9 122.5v1.6M205.9 127.6v1.5M205.9 124.1h1.6M205.9 129.1h1.6M206.1 123.7h1.1M206.1 122.9h1.1M206.1 128.8h1.1M206.1 128h1.1M206.1 122.9v.8M206.1 128v.8M207.2 123.7h.3M207.2 122.9h.3"/>
<path d="M207.2 128.8h.3M207.2 128h.3M207.2 122.9v.8M207.2 128v.8M207.5 129.1l.8 .9M207.5 124.1l.8 .8M207.5 122.5v1.6M207.5 127.6v1.5M208.3 121.6v3.3M208.3 126.7v3.3M208.3 126.7l-.8 .9M208.3 121.6l-.8 .9"/>
<path d="M210.1 130h3.3M210.1 126.7h3.3M210.1 124.9h3.3M210.1 121.6h3.3M210.1 121.6v3.3M210.1 126.7v3.3M210.1 121.6l.9 .9M210.1 126.7l.9 .9M211 128.8h.2M211 128h.2M211 123.7h.2M211 122.9h.2"/>
<path d="M211 130.8v2.9h1.6v-2.9M211 120.9v-3h1.6v3M211 122.5h1.6M211 124.1l-.9 .8M211 127.6h1.6M211 129.1l-.9 .9M211 122.5v1.6M211 127.6v1.5M211 124.1h1.6M211 129.1h1.6M211.2 128.8h1.1M211.2 128h1.1"/>
<path d="M211.2 123.7h1.1M211.2 122.9h1.1M211.2 122.9v.8M211.2 128v.8M212.3 128.8h.3M212.3 128h.3M212.3 123.7h.3M212.3 122.9h.3M212.3 122.9v.8M212.3 128v.8M212.6 124.1l.8 .8M212.6 129.1l.8 .9"/>
<path d="M212.6 122.5v1.6M212.6 127.6v1.5M213.4 121.6v3.3M213.4 126.7v3.3M213.4 121.6l-.8 .9M213.4 126.7l-.8 .9M251.3 120.9v-1.6h-.2v13h.2v-1.5M251.3 120.9v9.9M251.3 120.9h17v9.9h-17M268.3 128a2.35 2.35 0 0 1 2.6 2.3v3.4h-.9v-3.4a1.54 1.54 0 0 0-1.7-1.5M268.3 122.9a1.55 1.55 0 0 0 1.7-1.6v-3.4h.9v3.4a2.35 2.35 0 0 1-2.6 2.4M26.5 140.1v3.3"/>
<path d="M26.5 143.4h3.3M26.5 140.1h3.3M26.5 140.1l.9 .9M27.4 142.2h.2M27.4 141.3h.2M27.4 144.2v2.9h1.5v-2.9M27.4 142.5l-.9 .9M27.4 141h1.5M27.4 141v1.5M27.4 142.5h1.5M27.6 142.2h1.1M27.6 141.3h1.1"/>
<path d="M27.6 141.3v.9M28.7 142.2h.2M28.7 141.3h.2M28.7 141.3v.9M28.9 141v1.5M28.9 142.5l.9 .9M29.8 140.1v3.3M29.8 140.1l-.9 .9M31.6 143.4h3.3M31.6 140.1h3.3M31.6 140.1v3.3M31.6 140.1l.8 .9"/>
<path d="M32.4 142.2h.3M32.4 141.3h.3M32.4 142.5l-.8 .9M32.4 144.2v2.9h1.6v-2.9M32.4 141h1.6M32.4 141v1.5M32.4 142.5h1.6M32.7 142.2h1.1M32.7 141.3h1.1M32.7 141.3v.9M33.8 142.2h.2M33.8 141.3h.2"/>
<path d="M33.8 141.3v.9M34 141v1.5M34 142.5l.9 .9M34.9 140.1v3.3M34.9 140.1l-.9 .9M36.6 143.4h3.4M36.6 140.1h3.4M36.6 140.1v3.3M36.6 140.1l.9 .9M37.5 142.2h.3M37.5 141.3h.3M37.5 142.5l-.9 .9"/>
<path d="M37.5 144.2v2.9h1.6v-2.9M37.5 141h1.6M37.5 141v1.5M37.5 142.5h1.6M37.8 142.2h1M37.8 141.3h1M37.8 141.3v.9M38.8 142.2h.3M38.8 141.3h.3M38.8 141.3v.9M39.1 141v1.5M39.1 142.5l.9 .9"/>
<path d="M40 140.1v3.3M40 140.1l-.9 .9M41.7 143.4h3.3M41.7 140.1h3.3M41.7 140.1v3.3M41.7 140.1l.9 .9M42.6 142.2h.2M42.6 141.3h.2M42.6 142.5l-.9 .9M42.6 144.2v2.9h1.6v-2.9M42.6 141h1.6M42.6 141v1.5"/>
<path d="M42.6 142.5h1.6M42.8 142.2h1.1M42.8 141.3h1.1M42.8 141.3v.9M43.9 142.2h.3M43.9 141.3h.3M43.9 141.3v.9M44.2 141v1.5M44.2 142.5l.8 .9M45 140.1v3.3M45 140.1l-.8 .9M46.8 143.4h3.3"/>
<path d="M46.8 140.1h2.9M46.8 140.1v3.3M46.8 140.1l.9 .9M47.7 142.2h.2M47.7 141.3h.2M47.7 144.2v2.9h1.5v-2.9M47.7 141h1.5M47.7 142.5l-.9 .9M47.7 141v1.5M47.7 142.5h1.5M47.9 142.2h1.1M47.9 141.3h1.1"/>
<path d="M47.9 141.3v.9M49 142.2h.2M49 141.3h.2M49 141.3v.9M49.2 141v1.5M49.2 142.5l.9 .9M49.7 140.5l-.5 .5M50.1 140.9v2.5M50.4 146.3h11.4M50.4 146.3v.2h11.4v-.2M52.8 146.5v.6h1.5v-.6M57.8 146.5v.6h1.6v-.6"/>
<path d="M62 143.4h3.4M62 140.9v2.5M62.4 140.1h3M62.4 140.5l.5 .5M62.9 142.2h.3M62.9 141.3h.3M62.9 142.5l-.9 .9M62.9 144.2v2.9h1.6v-2.9M62.9 141h1.6M62.9 141v1.5M62.9 142.5h1.6M63.2 142.2h1"/>
<path d="M63.2 141.3h1M63.2 141.3v.9M64.2 142.2h.3M64.2 141.3h.3M64.2 141.3v.9M64.5 141v1.5M64.5 142.5l.9 .9M65.4 140.1v3.3M65.4 140.1l-.9 .9M67.1 143.4h3.3M67.1 140.1h3.3M67.1 140.1v3.3"/>
<path d="M67.1 140.1l.9 .9M68 142.2h.2M68 141.3h.2M68 142.5l-.9 .9M68 144.2v2.9h1.6v-2.9M68 141h1.6M68 141v1.5M68 142.5h1.6M68.2 142.2h1.1M68.2 141.3h1.1M68.2 141.3v.9M69.3 142.2h.3"/>
<path d="M69.3 141.3h.3M69.3 141.3v.9M69.6 141v1.5M69.6 142.5l.8 .9M70.4 140.1v3.3M70.4 140.1l-.8 .9M72.2 143.4h3.3M72.2 140.1h3.3M72.2 140.1v3.3M72.2 140.1l.9 .9M73.1 142.2h.2M73.1 141.3h.2"/>
<path d="M73.1 142.5l-.9 .9M73.1 144.2v2.9h1.5v-2.9M73.1 141h1.5M73.1 141v1.5M73.1 142.5h1.5M73.3 142.2h1.1M73.3 141.3h1.1M73.3 141.3v.9M74.4 142.2h.2M74.4 141.3h.2M74.4 141.3v.9M74.6 141v1.5"/>
<path d="M74.6 142.5l.9 .9M75.5 140.1v3.3M75.5 140.1l-.9 .9M77.3 143.4h3.3M77.3 140.1h3.3M77.3 140.1v3.3M77.3 140.1l.9 .9M78.2 142.2h.2M78.2 141.3h.2M78.2 144.2v2.9h1.5v-2.9M78.2 142.5l-.9 .9M78.2 141h1.5"/>
<path d="M78.2 141v1.5M78.2 142.5h1.5M78.4 142.2h1.1M78.4 141.3h1.1M78.4 141.3v.9M79.5 142.2h.2M79.5 141.3h.2M79.5 141.3v.9M79.7 141v1.5M79.7 142.5l.9 .9M80.6 140.1v3.3M80.6 140.1l-.9 .9"/>
<path d="M82.4 143.4h3.3M82.4 140.1h3.3M82.4 140.1v3.3M82.4 140.1l.8 .9M83.2 142.2h.3M83.2 141.3h.3M83.2 144.2v2.9h1.6v-2.9M83.2 141h1.6M83.2 142.5l-.8 .9M83.2 141v1.5M83.2 142.5h1.6M83.5 142.2h1.1"/>
<path d="M83.5 141.3h1.1M83.5 141.3v.9M84.6 142.2h.2M84.6 141.3h.2M84.6 141.3v.9M84.8 142.5l.9 .9M84.8 141v1.5M85.7 140.1v3.3M85.7 140.1l-.9 .9M110.5 140.9h.4M112.8 144.2h-.1M127.9 141.3a2.35 2.35 0 0 1 2.5 2.4v3.4h-.8v-3.4a1.54 1.54 0 0 0-1.7-1.5"/>
<circle cx="182.8" cy="47.8" r="3.5"/>
<circle cx="183.8" cy="125.8" r="6.5"/>
</g>
<text font-size="3.7" x="4.2" y="8.8">REVISION BC</text>
<text font-size="3.5" x="223.7" y="205.9">SSW-1XX-22-XXX-X-VS-XX-X-X-XX</text>
<g font-size="3.2">
<text x="53.5" y="75.8">(SEE NOTE 11)</text>
<text x="153.3" y="81.3">NOTE: &quot;R&quot; = USED MEASURED DIMENSION (REF)</text>
<text x="163.9" y="84.4">&quot;S&quot; = {(&quot;R&quot; / 2 - .069 [1.75])</text>
<text x="205.6" y="84.4">.020 [.51]</text>
<text x="157.1" y="157.2">NOTE: &quot;R&quot; = USED MEASURED DIMENSION (REF)</text>
<text x="166.8" y="160.4">&quot;S&quot; = {(&quot;R&quot; / 2 - .128 [3.25])</text>
<text x="208.5" y="160.4">.020 [.51]</text>
</g>
<g font-size="3">
<text x="49.3" y="71.9">-S: SINGLE ROW</text>
<text x="188.5" y="73.2">-S: SINGLE ROW</text>
<text x="37.1" y="88.9">FOR EVEN: &quot;A&quot; = (&quot;R&quot;/2) -.1975 [5.027]</text>
<text x="37.1" y="85.6">FOR ODD: &quot;A&quot; = (&quot;R&quot;/2) -.2475 [6.287]</text>
<text x="99.6" y="85.6">.020 [.51]</text>
<text x="100.1" y="88.9">.020 [.51]</text>
<text x="188.1" y="152.5">-D: DOUBLE ROW</text>
<text x="57.6" y="167.4">-D: DOUBLE ROW</text>
<text x="200.7" y="165.4">FIG 6</text>
<text x="192" y="168.7">-K: PAD OPTION</text>
<text x="41.5" y="178.7">&quot;C&quot; = (&quot;R&quot;/2) -.1125 [2.858]</text>
<text x="86.8" y="178.7">.020 [.51]</text>
<text x="46.9" y="191.9">-P: PICK &amp; PLACE PAD OPTION</text>
<text x="67.4" y="188.5">FIG 5</text>
</g>
<text font-size="2.8" x="224.1" y="199.3">.100 [2.54] SURFACE MOUNT ASSEMBLY</text>
<text font-size="2.7" x="219.3" y="211.7">PLUMMER 01/20/97</text>
<g font-size="2.4" fill="#f0f">
<text x="62" y="21.8">&quot;R&quot;</text>
<text x="41.3" y="31.4">&quot;A&quot;</text>
<text x="74.7" y="32.1">PPP-12</text>
<text x="119.7" y="31.9">.435</text>
<text x="126.2" y="31.9">11.05</text>
<text x="181.2" y="30.1">&quot;R&quot;</text>
<text x="164.1" y="36.9">&quot;S&quot;</text>
<text x="219.1" y="40.8">.021±.020</text>
<text x="232.4" y="40.8">0.54±0.51</text>
<text x="253.8" y="37">.390</text>
<text x="260.3" y="37">9.91</text>
<text x="99.9" y="42.8">.195</text>
<text x="104.2" y="46.4">REF</text>
<text x="106.4" y="42.8">4.95</text>
<text x="56.4" y="59">.395</text>
<text x="62.9" y="59">10.03</text>
<text x="61.5" y="62.6">REF</text>
<text x="192.8" y="64.1">(USE K-DOT-.138-.250-.005)</text>
<text x="204.7" y="60.5">.138</text>
<text x="211.2" y="60.5">3.50</text>
<text x="182.2" y="105.8">&quot;R&quot;</text>
<text x="163.6" y="112.8">&quot;S&quot;</text>
<text x="254.5" y="110.8">.390</text>
<text x="261" y="110.8">9.91</text>
<text x="54.4" y="118.4">&quot;R&quot;</text>
<text x="219.9" y="115.7">.030±.020</text>
<text x="233.2" y="115.7">0.77±0.51</text>
<text x="35.8" y="124.4">&quot;C&quot;</text>
<text x="114" y="124.7">.393</text>
<text x="120.4" y="124.7">9.98</text>
<text x="93.6" y="138.9">.280</text>
<text x="97.9" y="142.5">REF</text>
<text x="100.1" y="138.9">7.11</text>
<text x="200.6" y="141.2">.256 [6.50]</text>
<text x="197.6" y="144">(USE K-DOT-.256-.375-.005)</text>
<text x="69.2" y="155.3">LMP-02</text>
<text x="92.2" y="155.7">.008</text>
<text x="98.6" y="155.7">0.20</text>
<text x="31.5" y="157">.225</text>
<text x="35.8" y="160.6">REF</text>
<text x="38" y="157">5.72</text>
<text x="112.9" y="162.4">.335</text>
<text x="119.4" y="162.4">8.51</text>
<text x="108" y="172.8">.050</text>
<text x="114.5" y="172.8">1.27</text>
</g>
<g font-size="2.4">
<text x="212.4" y="211.7">BY:</text>
<text x="255" y="211.7">SHEET 3 OF 4</text>
</g>
<g font-size="1.8">
<text x="212.3" y="196.5">DESCRIPTION:</text>
<text x="212.4" y="203">DWG. NO.</text>
</g>
<g font-size="1.6">
<text x="222.9" y="188.8">520 PARK EAST BLVD, NEW ALBANY, IN 47150</text>
<text x="222.9" y="191.2">PHONE: 812-944-6733</text>
<text x="245.5" y="191.2">FAX: 812-948-5047</text>
<text x="222.9" y="193.6">e-Mail</text>
<text x="230" y="193.6">info@SAMTEC.com</text>
<text x="251.1" y="193.6">code 55322</text>
</g>
<g font-size="1.5">
<text x="220.6" y="173.8">F:\DWG\MISC\MKTG\SSW-1XX-22-XXX-X-VS-XX-X-X-XX-MKT.SLDDRW</text>
<text x="177.6" y="177.3">*</text>
<text x="185.6" y="176.9">PROPRIETARY NOTE</text>
<text x="207.8" y="177.3">*</text>
<text x="181.7" y="198.5">DO NOT SCALE DRAWING</text>
<text x="186.2" y="204.5">SHEET SCALE: 2:1</text>
</g>
<g font-size="1.2" fill="#1f497d">
<text x="176.9" y="178.9">THIS DOCUMENT CONTAINS CONFIDENTIAL AND</text>
<text x="176.9" y="180.7">PROPRIETARY INFORMATION AND ALL DESIGN,</text>
<text x="176.9" y="182.5">MANUFACTURING, REPRODUCTION, USE, PATENT RIGHTS</text>
<text x="176.9" y="184.3">AND SALES RIGHTS ARE EXPRESSLY RESERVED BY SAMTEC,</text>
<text x="176.9" y="186.1">INC. THIS DOCUMENT SHALL NOT BE DISCLOSED, IN WHOLE</text>
<text x="176.9" y="187.9">OR PART, TO ANY UNAUTHORIZED PERSON OR ENTITY NOR</text>
<text x="176.9" y="189.7">REPRODUCED, TRANSFERRED OR INCORPORATED IN ANY</text>
<text x="176.9" y="191.5">OTHER PROJECT IN ANY MANNER WITHOUT THE EXPRESS</text>
<text x="176.9" y="193.3">WRITTEN CONSENT OF SAMTEC, INC.</text>
</g>
</svg>
